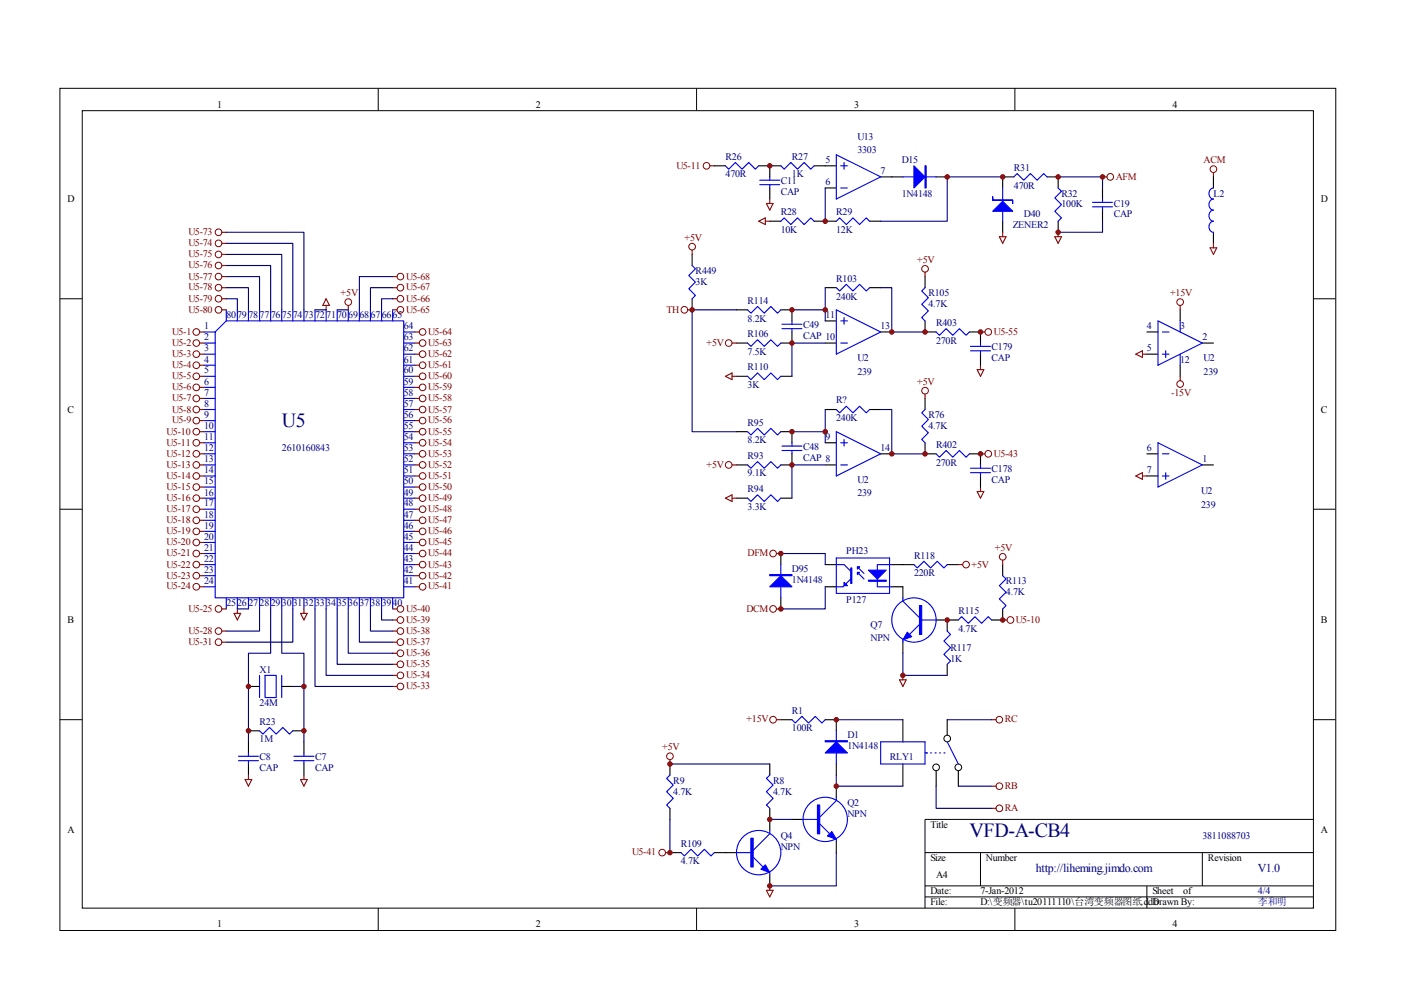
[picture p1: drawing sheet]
<svg xmlns="http://www.w3.org/2000/svg" width="297mm" height="210mm" viewBox="0 0 297 210" stroke-linecap="round" stroke-linejoin="round" font-family="sans-serif">
<g fill="none" stroke="#000" stroke-width=".21">
<path d="M12.7 18.7h270.5v178.6h-270.5zM80.2 18.7v4.7M147.7 18.7v4.7M215.2 18.7v4.7M17.4 23.5h261.1v169h-261.1zM12.7 63.3h4.7M278.4 63.3h4.7M12.7 108h4.7M278.4 108h4.7M12.7 152.6h4.7M278.4 152.6h4.7M278.4 173.7h-82.3v18.8"/>
<path d="M80.2 192.5v4.7M147.7 192.5v4.7M196.1 180.8h82.3M196.1 187.8h82.3M196.1 190.2h82.3M207.9 180.8v7M215.2 192.5v4.7M243.2 187.8v4.7M254.9 180.8v7"/>
<circle cx="200.8" cy="156.6" r=".71"/>
<circle cx="198.5" cy="162.7" r=".71"/>
<circle cx="203.2" cy="162.7" r=".71"/>
</g>
<g fill="none" stroke="#00f" stroke-width=".23">
<path d="M153.8 35.2l.7 .7 1.4-1.4 1.4 1.4 1.4-1.4 1.4 1.4 .8-.7M161.1 38.2h4.2M161.1 39.2h4.2M163.2 37.5v.7M163.2 39.2v.7M165.6 35.2l.7 .7 1.4-1.4 1.4 1.4 1.4-1.4 1.4 1.4 .7-.7M177.3 32.8l9.4 4.7-9.4 4.7zM178.3 39.9h1.4M178.3 35.2h1.4M179 34.5v1.4M191.4 37.5h7.1M212.6 39.9v7"/>
<path d="M214.9 37.5l.7-.7 1.5 1.4 1.4-1.4 1.4 1.4 1.4-1.4 .7 .7M224.3 39.9l.8 .7-1.5 1.4 1.5 1.4-1.5 1.4 1.5 1.4-.8 .7M257.3 39.9a1.2 1.2 0 0 0-1 1.1 1.2 1.2 0 0 0 1 1.2 1.2 1.2 0 0 0-1 1.2 1.2 1.2 0 0 0 1 1.2 1.2 1.2 0 0 0-1 1.1 1.2 1.2 0 0 0 1 1.2 1.2 1.2 0 0 0-1 1.2 1.2 1.2 0 0 0 1 1.2M146.7 56.3l.7 .7-1.4 1.4 1.4 1.4-1.4 1.4 1.4 1.4-.7 .7M165.6 46.9l.7-.7 1.4 1.4 1.4-1.4 1.4 1.4 1.4-1.4 .7 .7M177.3 46.9l.7-.7 1.4 1.4 1.4-1.4 1.5 1.4 1.4-1.4 .7 .7M231.6 42.9h4.3M231.6 43.9h4.3M233.8 42.2v.7M233.8 43.9v.7M43.3 70.4h2.3M43.3 72.7h2.3"/>
<path d="M43.3 75.1h2.3M43.3 77.4h2.3M43.3 79.8h2.3M48 68h37.6v58.8h-40v-56.4zM48 65.7v2.3M50.3 65.7v2.3M52.7 65.7v2.3M55 65.7v2.3M57.4 65.7v2.3M59.7 65.7v2.3M62.1 65.7v2.3M64.4 65.7v2.3"/>
<path d="M66.8 65.7v2.3M69.1 65.7v2.3M71.5 65.7v2.3M73.8 65.7v2.3M76.2 65.7v2.3M78.5 65.7v2.3M80.9 65.7v2.3M83.2 65.7v2.3M85.6 70.4h2.4M85.6 72.7h2.4M85.6 75.1h2.4M85.6 77.4h2.4"/>
<path d="M85.6 79.8h2.4M158.5 65.7l.7 .7 1.4-1.4 1.4 1.4 1.4-1.4 1.5 1.4 .7-.7M158.5 72.7l.7 .7 1.4-1.4 1.4 1.4 1.4-1.4 1.5 1.4 .7-.7M158.5 79.8l.7 .7 1.4-1.4 1.4 1.4 1.4-1.4 1.5 1.4 .7-.7M165.8 68.7h4.2M165.8 69.7h4.2M167.9 68v.7M167.9 69.7v.7M177.3 61l.7 .7 1.4-1.4 1.4 1.4 1.5-1.4 1.4 1.4 .7-.7M177.3 65.7l9.4 4.7-9.4 4.7zM178.3 72.7h1.4M178.3 68h1.4"/>
<path d="M179 67.3v1.4M196.1 61l-.7 .7 1.4 1.4-1.4 1.4 1.4 1.4-1.4 1.4 .7 .7M198.5 70.4l.7 .7 1.4-1.4 1.4 1.4 1.4-1.4 1.4 1.4 .7-.7M205.8 73.4h4.2M205.8 74.4h4.2M207.9 72.7v.7M207.9 74.4v.7M245.5 68l9.4 4.7-9.4 4.7zM246.5 70.4h1.4M246.5 75.1h1.4M247.2 74.4v1.4M250.2 68v2.4"/>
<path d="M250.2 75.1v2.3M43.3 82.1h2.3M43.3 84.5h2.3M43.3 86.8h2.3M43.3 89.2h2.3M43.3 91.5h2.3M43.3 93.9h2.3M43.3 96.2h2.3M43.3 98.6h2.3M85.6 82.1h2.4M85.6 84.5h2.4M85.6 86.8h2.4"/>
<path d="M85.6 89.2h2.4M85.6 91.5h2.4M85.6 93.9h2.4M85.6 96.2h2.4M85.6 98.6h2.4M158.5 91.5l.7 .7 1.4-1.4 1.4 1.4 1.4-1.4 1.5 1.4 .7-.7M158.5 98.6l.7 .7 1.4-1.4 1.4 1.4 1.4-1.4 1.5 1.4 .7-.7M165.8 94.6h4.2M165.8 95.5h4.2M167.9 93.9v.7M167.9 95.5v.7M177.3 86.8l.7 .7 1.4-1.4 1.4 1.4 1.5-1.4 1.4 1.4 .7-.7"/>
<path d="M177.3 91.5l9.4 4.7-9.4 4.7zM178.3 93.9h1.4M178.3 98.6h1.4M179 93.2v1.4M196.1 86.8l-.7 .7 1.4 1.4-1.4 1.5 1.4 1.4-1.4 1.4 .7 .7M198.5 96.2l.7 .7 1.4-1.4 1.4 1.4 1.4-1.4 1.4 1.4 .7-.7M205.8 99.3h4.2M207.9 98.6v.7M245.5 93.9l9.4 4.7-9.4 4.7zM246.5 96.2h1.4M43.3 100.9h2.3M43.3 103.3h2.3"/>
<path d="M43.3 105.6h2.3M43.3 108h2.3M43.3 110.3h2.3M43.3 112.7h2.3M43.3 115h2.3M43.3 117.4h2.3M43.3 119.7h2.3M85.6 100.9h2.4M85.6 103.3h2.4M85.6 105.6h2.4M85.6 108h2.4M85.6 110.3h2.4"/>
<path d="M85.6 112.7h2.4M85.6 115h2.4M85.6 117.4h2.4M85.6 119.7h2.4M158.5 105.6l.7 .7 1.4-1.4 1.4 1.4 1.4-1.4 1.5 1.4 .7-.7M165.6 119.7v7.1M177.3 119.7h1.7l1.4 1.4M177.3 118.3h11.3v7.5h-11.3zM189.1 119.7h-3.1v4.7h3.1M193.8 119.7l.7 .7 1.4-1.4 1.4 1.4 1.4-1.4 1.4 1.4 .7-.7M205.8 100.2h4.2M207.9 100.2v.7"/>
<path d="M246.5 100.9h1.4M247.2 100.2v1.4M43.3 122.1h2.3M43.3 124.4h2.3M48 126.8v2.3M50.3 126.8v2.3M52.7 126.8v2.3M55 126.8v2.3M57.4 126.8v2.3M59.7 126.8v2.3M62.1 126.8v2.3M64.4 126.8v2.3"/>
<path d="M66.8 126.8v2.3M69.1 126.8v2.3M71.5 126.8v2.3M73.8 126.8v2.3M76.2 126.8v2.3M78.5 126.8v2.3M80.9 126.8v2.3M83.2 126.8v2.3M85.6 122.1h2.4M85.6 124.4h2.4M180.4 122.8l-1.7 1.6h-1.4M181.8 121.4l1.4 1.4"/>
<path d="M181.8 120.2l1.4 1.4M191.4 126.8v.7l3.6 3.5M191.4 135.7v.5M195 132.4l-2.2 2.1M195 131.5h3.5M200.8 133.8l.7 .7-1.4 1.4 1.4 1.4-1.4 1.4 1.4 1.4-.7 .8M203.2 131.5l.7-.7 1.4 1.4 1.4-1.4 1.4 1.4 1.4-1.4 .7 .7M212.6 122.1l.7 .7-1.4 1.4 1.4 1.4-1.4 1.4 1.4 1.4-.7 .7M52.7 159.6v.7M55 154.9l.7 .7 1.4-1.4 1.5 1.4 1.4-1.4 1.4 1.4 .7-.7M55 143.2v4.7M56.2 143.2h2.4v4.7h-2.4z"/>
<path d="M59.7 143.2v4.7M64.4 159.6v.7M167.9 152.6l.7 .7 1.4-1.4 1.4 1.4 1.4-1.4 1.5 1.4 .7-.7M177.3 154.9v7.1M186.7 157.3h9.4v4.7h-9.4zM196.1 159.6h.5M197.3 159.6h.2M198.2 159.6h.3M199.2 159.6h.2M200.1 159.6h.3M200.8 157.3l2.4 4.7M50.6 160.3h4.2"/>
<path d="M50.6 161.3h4.2M52.7 161.3v.7M62.3 160.3h4.3M62.3 161.3h4.3M64.4 161.3v.7M142 164.3l-.7 .7 1.4 1.5-1.4 1.4 1.4 1.4-1.4 1.4 .7 .7M163.2 164.3l-.7 .7 1.4 1.5-1.4 1.4 1.4 1.4-1.4 1.4 .7 .7M163.2 176.1v.7l-3.5 3.5M170.3 173.7h3.5M173.8 174.7l2.1 2.1M177.3 169v.7l-3.5 3.6M177.3 178v.4"/>
<path d="M144.4 180.8l.7 .7 1.4-1.4 1.4 1.4 1.4-1.4 1.4 1.4 .7-.7M156.2 180.8h3.5M159.7 181.7l2.1 2.1M163.2 185v.5"/>
<circle cx="193.8" cy="131.5" r="4.7"/>
<circle cx="175" cy="173.7" r="4.7"/>
<circle cx="160.9" cy="180.8" r="4.7"/>
</g>
<g fill="none" stroke="#000" stroke-width=".23">
<path d="M151.4 35.2h2.4M160.9 35.2h4.7M163.2 35.2v2.3M163.2 39.9v2.3M172.6 35.2h4.7M175 39.9h2.3M186.7 37.5h4.7M198.5 37.5h2.3M214.9 37.5h-2.3v2.4M222 37.5h2.3v2.4M233.8 39.9v2.3M257.3 37.5v2.4"/>
<path d="M146.7 53.9v2.4M163.2 46.9h2.4M172.6 46.9h4.7M184.4 46.9h2.3M196.1 58.6v2.4M212.6 46.9v2.4M224.3 46.9v2.4M233.8 44.6v2.3M257.3 49.3v2.3M146.7 63.3v2.4M156.2 72.7h2.3M156.2 65.7h2.3"/>
<path d="M156.2 79.8h2.3M165.6 65.7h2.3v2.3M165.6 79.8h2.3M167.9 70.4v2.3h-2.3M175 72.7h2.3M175 68h2.3M175 61h2.3M184.4 61h2.3M186.7 70.4h2.4M196.1 68v2.4h2.4M205.5 70.4h2.4v2.3M207.9 75.1v2.3"/>
<path d="M243.2 70.4h2.3M243.2 75.1h2.3M250.2 65.7v2.3M250.2 77.4v2.4M254.9 72.7h2.4M156.2 98.6h2.3M156.2 91.5h2.3M165.6 91.5h2.3v2.4M167.9 96.2v2.4h-2.3M175 98.6h2.3M175 93.9h2.3M175 86.8h2.3"/>
<path d="M184.4 86.8h2.3M186.7 96.2h2.4M196.1 84.5v2.3M196.1 93.9v2.3h2.4M205.5 96.2h2.4v2.4M243.2 96.2h2.3M254.9 98.6h2.4M156.2 105.6h2.3M165.6 105.6h2.3M165.6 117.4v2.3M175 119.7h2.3M189.1 119.7h4.7"/>
<path d="M200.8 119.7h2.4M207.9 100.9v2.4M212.6 119.7v2.4M243.2 100.9h2.3M165.6 126.8v2.3M175 124.4h2.3M189.1 124.4h2.3v2.4M191.4 136.2v2.3M198.5 131.5h4.7M200.8 131.5v2.3M212.6 129.1v2.4h-2.4M52.7 145.5h2.3"/>
<path d="M52.7 154.9h2.3M52.7 157.3v2.3M59.7 145.5h2.4M62.1 154.9h2.3M64.4 157.3v2.3M165.6 152.6h2.3M175 152.6h2.3v2.3M191.4 152.6v4.7M200.8 140.9v2.3M200.8 152.6v3.3M52.7 162v2.3M64.4 162v2.3"/>
<path d="M142 162v2.3M142 171.4v2.3M163.2 162v2.3M163.2 171.4v4.7M167.9 173.7h2.4M177.3 162v2.3M177.3 166.7v2.3M177.3 178.4v2.4M191.4 162v4.7M198.5 163.4v3.3M203.2 163.4v3.3M142 180.8h2.4"/>
<path d="M151.4 180.8h4.8M163.2 185.5v2.3"/>
</g>
<g fill="none" stroke="#800000" stroke-width=".23">
<path d="M150.5 35.2h.9M233.8 37.5h.9M257.3 36.6v.9M47 58.6h1M47 49.3h1M47 51.6h1M47 53.9h1M47 56.3h1M83.2 58.6h1M146.7 53v.9M160.9 46.9l1.4-.7v1.4zM162.3 46.9h.9"/>
<path d="M162.5 43.1h1.4l-.7 1.5zM163.2 42.2v.9M196.1 57.7v.9M211.9 50.2h1.4l-.7 1.4zM212.6 49.3v.9M223.6 50.2h1.5l-.8 1.4zM224.3 49.3v.9M256.6 52.5h1.4l-.7 1.4zM257.3 51.6v.9M42.3 79.8h1M42.3 72.7h1M42.3 70.4h1"/>
<path d="M42.3 75.1h1M42.3 77.4h1M47 65.7h1M47 63.3h1M47 61h1M69.1 63.3l.7 1.5h-1.4zM69.1 64.8v.9M73.8 64.8v.9M83.2 65.7h1M83.2 63.3h1M83.2 61h1M88 79.8h.9"/>
<path d="M88 72.7h.9M88 70.4h.9M88 75.1h.9M88 77.4h.9M145.8 65.7h.9M153.8 79.8l1.4-.7v1.4zM155.2 79.8h1M155.2 72.7h1M207.2 78.4h1.4l-.7 1.4zM207.9 77.4v1M207.9 70.4h.9M240.8 75.1l1.4-.7v1.4z"/>
<path d="M242.2 75.1h1M250.2 64.8v.9M250.2 79.8v.9M42.3 96.2h1M42.3 98.6h1M42.3 82.1h1M42.3 84.5h1M42.3 86.8h1M42.3 89.2h1M42.3 91.5h1M42.3 93.9h1M88 96.2h.9"/>
<path d="M88 98.6h.9M88 82.1h.9M88 84.5h.9M88 86.8h.9M88 89.2h.9M88 91.5h.9M88 93.9h.9M155.2 98.6h1M196.1 83.5v1M207.9 96.2h.9M42.3 105.6h1M42.3 100.9h1"/>
<path d="M42.3 119.7h1M42.3 117.4h1M42.3 103.3h1M42.3 108h1M42.3 110.3h1M42.3 112.7h1M42.3 115h1M88 105.6h.9M88 100.9h.9M88 119.7h.9M88 117.4h.9M88 103.3h.9"/>
<path d="M88 108h.9M88 110.3h.9M88 112.7h.9M88 115h.9M153.8 105.6l1.4-.7v1.4zM155.2 105.6h1M164.6 117.4h1M203.2 119.7h.9M207.2 104.2h1.4l-.7 1.4zM207.9 103.3v.9M212.6 118.8v.9M240.8 100.9l1.4-.7v1.4z"/>
<path d="M242.2 100.9h1M42.3 122.1h1M42.3 124.4h1M47 129.1h1M47 133.8h1M47 136.2h1M49.6 130h1.4l-.7 1.5zM50.3 129.1v.9M63.7 130h1.4l-.7 1.5zM64.4 129.1v.9M83.2 131.5h1M83.2 129.1h1"/>
<path d="M83.2 133.8h1M83.2 136.2h1M83.2 138.5h1M88 122.1h.9M88 124.4h.9M164.6 129.1h1M212.6 131.5h.9M83.2 140.9h1M83.2 143.2h1M83.2 145.5h1M164.6 152.6h1M190.7 144.1h1.4l-.7 1.4z"/>
<path d="M191.4 143.2v.9M210.2 152.6h1M52 165.3h1.4l-.7 1.4zM52.7 164.3v1M63.7 165.3h1.4l-.7 1.4zM64.4 164.3v1M142 161.1v.9M210.2 166.7h1M210.2 171.4h1M141.1 180.8h.9M162.5 188.8h1.4l-.7 1.4zM163.2 187.8v1"/>
</g>
<g fill="none" stroke="#000080" stroke-width=".23">
<path d="M175 39.9v7M212.6 37.5h-11.8v9.4h-14.1M224.3 37.5h9.5v2.4M48 58.6h7v7.1M48 56.3h9.4v9.4M48 53.9h11.7v11.8M48 51.6h14.1v14.1M48 49.3h16.4v16.4M83.2 58.6h-7v7.1M233.8 46.9v2.4h-9.5M48 63.3h2.3v2.4M48 61h4.7v4.7"/>
<path d="M66.8 65.7h2.3M71.5 65.7h2.3M83.2 63.3h-2.3v2.4M83.2 61h-4.7v4.7M156.2 65.7h-9.5v25.8h9.5M167.9 65.7h7.1M175 72.7h-7.1v7.1M175 61v7M186.7 61h2.4v9.4h7M167.9 91.5h7.1M175 98.6h-7.1v7M175 86.8v7.1"/>
<path d="M186.7 86.8h2.4v9.4h7M165.6 117.4h9.4v2.3M50.3 129.1h2.4M55 129.1v4.7h-7M57.4 129.1v9.4h-4.7v18.8M59.7 129.1v9.4h4.7v18.8M62.1 129.1v7.1h-14.1M66.8 129.1v16.4h16.4M69.1 129.1v14.1h14.1M71.5 129.1v11.8h11.7M73.8 129.1v9.4h9.4M76.2 129.1v7.1h7"/>
<path d="M78.5 129.1v4.7h4.7M80.9 129.1v2.4h2.3M175 124.4v4.7h-9.4M191.4 138.5v4.7h9.4M62.1 145.5h2.3M177.3 152.6h14.1M200.8 152.6h9.4M142 173.7v7.1M142 162h21.2M163.2 173.7h4.7M177.3 164.3v2.4h14.1M198.5 166.7v4.7h11.7"/>
<path d="M203.2 166.7h7M177.3 180.8v7h-14.1"/>
</g>
<g fill="none" stroke="#800000" stroke-width=".21">
<circle cx="149.8" cy="35.2" r=".71"/>
<circle cx="235.4" cy="37.5" r=".7"/>
<circle cx="257.3" cy="35.9" r=".71"/>
<circle cx="46.3" cy="49.2" r=".71"/>
<circle cx="46.3" cy="51.6" r=".71"/>
<circle cx="46.3" cy="53.9" r=".7"/>
<circle cx="46.3" cy="56.3" r=".7"/>
<circle cx="46.3" cy="58.6" r=".7"/>
<circle cx="84.9" cy="58.6" r=".7"/>
<circle cx="146.7" cy="52.3" r=".71"/>
<circle cx="196.1" cy="57" r=".71"/>
<circle cx="41.6" cy="79.8" r=".71"/>
<circle cx="41.6" cy="72.7" r=".7"/>
<circle cx="41.6" cy="75.1" r=".7"/>
<circle cx="41.6" cy="70.4" r=".7"/>
<circle cx="41.6" cy="77.4" r=".7"/>
<circle cx="46.3" cy="65.7" r=".71"/>
<circle cx="46.3" cy="63.3" r=".7"/>
<circle cx="46.3" cy="61" r=".7"/>
<circle cx="73.8" cy="64" r=".71"/>
<circle cx="84.9" cy="65.7" r=".71"/>
<circle cx="84.9" cy="63.3" r=".7"/>
<circle cx="84.9" cy="61" r=".7"/>
<circle cx="89.6" cy="79.8" r=".71"/>
<circle cx="89.6" cy="72.7" r=".7"/>
<circle cx="89.6" cy="77.4" r=".7"/>
<circle cx="89.6" cy="70.4" r=".7"/>
<circle cx="89.6" cy="75.1" r=".7"/>
<circle cx="145.1" cy="65.7" r=".71"/>
<circle cx="154.5" cy="72.7" r=".71"/>
<circle cx="209.5" cy="70.4" r=".71"/>
<circle cx="250.2" cy="64" r=".71"/>
<circle cx="41.6" cy="82.1" r=".71"/>
<circle cx="41.6" cy="96.2" r=".71"/>
<circle cx="41.6" cy="98.6" r=".71"/>
<circle cx="41.6" cy="91.5" r=".7"/>
<circle cx="41.6" cy="93.9" r=".7"/>
<circle cx="41.6" cy="89.2" r=".7"/>
<circle cx="41.6" cy="84.5" r=".7"/>
<circle cx="41.6" cy="86.8" r=".7"/>
<circle cx="89.6" cy="82.1" r=".71"/>
<circle cx="89.6" cy="96.2" r=".71"/>
<circle cx="89.6" cy="98.6" r=".71"/>
<circle cx="89.6" cy="91.5" r=".7"/>
<circle cx="89.6" cy="93.9" r=".7"/>
<circle cx="89.6" cy="86.8" r=".7"/>
<circle cx="89.6" cy="84.5" r=".7"/>
<circle cx="89.6" cy="89.2" r=".7"/>
<circle cx="154.5" cy="98.6" r=".71"/>
<circle cx="196.1" cy="82.8" r=".71"/>
<circle cx="209.5" cy="96.2" r=".71"/>
<circle cx="250.2" cy="81.4" r=".71"/>
<circle cx="41.6" cy="110.3" r=".71"/>
<circle cx="41.6" cy="112.7" r=".71"/>
<circle cx="41.6" cy="100.9" r=".7"/>
<circle cx="41.6" cy="105.6" r=".7"/>
<circle cx="41.6" cy="115" r=".7"/>
<circle cx="41.6" cy="103.3" r=".7"/>
<circle cx="41.6" cy="119.7" r=".7"/>
<circle cx="41.6" cy="117.4" r=".7"/>
<circle cx="41.6" cy="108" r=".7"/>
<circle cx="89.6" cy="110.3" r=".71"/>
<circle cx="89.6" cy="112.7" r=".71"/>
<circle cx="89.6" cy="100.9" r=".7"/>
<circle cx="89.6" cy="115" r=".7"/>
<circle cx="89.6" cy="105.6" r=".7"/>
<circle cx="89.6" cy="103.3" r=".7"/>
<circle cx="89.6" cy="119.7" r=".7"/>
<circle cx="89.6" cy="108" r=".7"/>
<circle cx="89.6" cy="117.4" r=".7"/>
<circle cx="163.9" cy="117.4" r=".7"/>
<circle cx="204.8" cy="119.7" r=".71"/>
<circle cx="212.6" cy="118.1" r=".71"/>
<circle cx="41.6" cy="124.4" r=".7"/>
<circle cx="41.6" cy="122.1" r=".7"/>
<circle cx="46.3" cy="129.1" r=".71"/>
<circle cx="46.3" cy="133.8" r=".7"/>
<circle cx="46.3" cy="136.2" r=".7"/>
<circle cx="84.9" cy="129.1" r=".71"/>
<circle cx="84.9" cy="133.8" r=".7"/>
<circle cx="84.9" cy="138.5" r=".7"/>
<circle cx="84.9" cy="136.2" r=".7"/>
<circle cx="84.9" cy="131.5" r=".7"/>
<circle cx="89.6" cy="124.4" r=".7"/>
<circle cx="89.6" cy="122.1" r=".7"/>
<circle cx="163.9" cy="129.1" r=".71"/>
<circle cx="214.2" cy="131.5" r=".71"/>
<circle cx="84.9" cy="143.2" r=".71"/>
<circle cx="84.9" cy="145.5" r=".71"/>
<circle cx="84.9" cy="140.8" r=".71"/>
<circle cx="163.9" cy="152.6" r=".7"/>
<circle cx="211.9" cy="152.6" r=".7"/>
<circle cx="142" cy="160.3" r=".71"/>
<circle cx="211.9" cy="171.4" r=".7"/>
<circle cx="211.9" cy="166.7" r=".7"/>
<circle cx="140.4" cy="180.8" r=".7"/>
</g>
<g fill="#00f" stroke="#00f" stroke-width=".23">
<path d="M193.8 35.2l2.3 2.3-2.3 2.4z"/>
<path d="M210.5 44.8l2.1-2.1 2.1 2.1z"/>
<path d="M184.1 120.9h3.8l-1.9 1.9z"/>
<path d="M181.8 120.2h.5l-.5 .5z"/>
<path d="M181.8 121.4h.5l-.5 .4z"/>
<path d="M179 123.5l.7 .7h-.7z"/>
<path d="M192.4 134l.9 1-1.9 .7z"/>
<path d="M163.2 124.4l2.4-2.3 2.3 2.3z"/>
<path d="M175.4 177.3l1-1 .9 1.7z"/>
<path d="M162.3 183.4l.9 1.6-1.9-.7z"/>
<path d="M175 159.6l2.3-2.3 2.4 2.3z"/>
<path d="M196.1 35.2h.3v4.7h-.3z" fill-rule="evenodd"/>
<path d="M210.5 41.7v.7h4.2v.7v-.7h-4.2z" fill-rule="evenodd"/>
<path d="M184.1 123h3.8v.2h-3.8z" fill-rule="evenodd"/>
<path d="M180.4 120.4h.2v3.3h-.2z" fill-rule="evenodd"/>
<path d="M195 128.4h.4v6.1h-.4z" fill-rule="evenodd"/>
<path d="M163.2 121.8h4.7v.3h-4.7z" fill-rule="evenodd"/>
<path d="M173.3 170.7h.5v6.1h-.5z" fill-rule="evenodd"/>
<path d="M159.2 177.7h.5v6.1h-.5z" fill-rule="evenodd"/>
<path d="M175 157.1h4.7v.2h-4.7z" fill-rule="evenodd"/>
</g>
<g fill="#800000" stroke="#800000" stroke-width=".21">
<circle cx="212.6" cy="37.5" r=".47"/>
<circle cx="200.8" cy="37.5" r=".47"/>
<circle cx="175" cy="46.9" r=".47"/>
<circle cx="224.3" cy="49.3" r=".47"/>
<circle cx="233.8" cy="37.5" r=".47"/>
<circle cx="224.3" cy="37.5" r=".47"/>
<circle cx="163.2" cy="35.2" r=".47"/>
<circle cx="167.9" cy="72.7" r=".47"/>
<circle cx="167.9" cy="65.7" r=".47"/>
<circle cx="175" cy="65.7" r=".47"/>
<circle cx="207.9" cy="70.4" r=".47"/>
<circle cx="189.1" cy="70.4" r=".47"/>
<circle cx="196.1" cy="70.4" r=".47"/>
<circle cx="189.1" cy="96.2" r=".47"/>
<circle cx="167.9" cy="91.5" r=".47"/>
<circle cx="167.9" cy="98.6" r=".47"/>
<circle cx="196.1" cy="96.2" r=".47"/>
<circle cx="175" cy="91.5" r=".47"/>
<circle cx="146.7" cy="65.7" r=".47"/>
<circle cx="207.9" cy="96.2" r=".47"/>
<circle cx="200.8" cy="131.5" r=".47"/>
<circle cx="191.4" cy="143.2" r=".47"/>
<circle cx="165.6" cy="129.1" r=".47"/>
<circle cx="165.6" cy="117.4" r=".47"/>
<circle cx="212.6" cy="131.5" r=".47"/>
<circle cx="177.3" cy="152.6" r=".47"/>
<circle cx="177.3" cy="166.7" r=".47"/>
<circle cx="163.2" cy="173.7" r=".47"/>
<circle cx="142" cy="180.8" r=".47"/>
<circle cx="142" cy="162" r=".47"/>
<circle cx="163.2" cy="187.8" r=".47"/>
<circle cx="52.7" cy="145.5" r=".47"/>
<circle cx="64.4" cy="154.9" r=".47"/>
<circle cx="52.7" cy="154.9" r=".47"/>
<circle cx="64.4" cy="145.5" r=".47"/>
</g>
<g font-size="4.2" fill="#000080">
<text x="59.8" y="90.4">U5</text>
<text x="205.6" y="177.4">VFD-A-CB4</text>
</g>
<g font-size="2.5" fill="#000080">
<text x="219.6" y="184.8">http://liheming.jimdo.com</text>
<text x="266.7" y="184.8">V1.0</text>
</g>
<g font-size="2.1">
<text x="46.1" y="22.9">1</text>
<text x="113.6" y="22.9">2</text>
<text x="181.1" y="22.9">3</text>
<text x="248.6" y="22.9">4</text>
<text x="14.3" y="42.8">D</text>
<text x="280.1" y="42.8">D</text>
<text x="14.3" y="87.5">C</text>
<text x="280.1" y="87.5">C</text>
<text x="14.3" y="132.1">B</text>
<text x="280.1" y="132.1">B</text>
<text x="14.3" y="176.7">A</text>
<text x="197.3" y="175.5">Title</text>
<text x="280.1" y="176.7">A</text>
<text x="197.3" y="182.6">Size</text>
<text x="209" y="182.6">Number</text>
<text x="256.1" y="182.6">Revision</text>
<text x="197.3" y="189.6">Date:</text>
<text x="197.3" y="192">File:</text>
<text x="198.5" y="186.1">A4</text>
<text x="207.9" y="189.6">7-Jan-2012</text>
<text x="207.9" y="192">D:\变频器\tu20111110\台湾变频器图纸.ddb</text>
<text x="244.3" y="189.6">Sheet</text>
<text x="244.3" y="192">Drawn By:</text>
<text x="250.9" y="189.6">of</text>
<text x="46.1" y="196.6">1</text>
<text x="113.6" y="196.6">2</text>
<text x="181.1" y="196.6">3</text>
<text x="248.6" y="196.6">4</text>
</g>
<g font-size="2.1" fill="#000080">
<text x="181.8" y="29.6">U13</text>
<text x="153.8" y="33.9">R26</text>
<text x="167.9" y="33.9">R27</text>
<text x="175" y="34.6">5</text>
<text x="181.8" y="32.4">3303</text>
<text x="191.2" y="34.6">D15</text>
<text x="153.8" y="37.6">470R</text>
<text x="165.5" y="39">C11</text>
<text x="165.5" y="41.4">CAP</text>
<text x="167.9" y="37.6">1K</text>
<text x="175" y="39.3">6</text>
<text x="186.7" y="36.9">7</text>
<text x="191.2" y="41.7">1N4148</text>
<text x="215" y="36.3">R31</text>
<text x="215" y="40">470R</text>
<text x="225" y="41.7">R32</text>
<text x="257.3" y="41.7">L2</text>
<text x="165.5" y="45.6">R28</text>
<text x="177.3" y="45.6">R29</text>
<text x="217.1" y="46.1">D40</text>
<text x="225" y="44">100K</text>
<text x="236.1" y="43.8">C19</text>
<text x="236.1" y="46.1">CAP</text>
<text x="165.5" y="49.4">10K</text>
<text x="177.3" y="49.4">12K</text>
<text x="214.7" y="48.4">ZENER2</text>
<text x="147.5" y="58.1">R449</text>
<text x="177.3" y="59.7">R103</text>
<text x="147.5" y="60.5">3K</text>
<text x="158.5" y="64.4">R114</text>
<text x="177.3" y="63.5">240K</text>
<text x="196.8" y="62.8">R105</text>
<text x="196.8" y="65.1">4.7K</text>
<text x="43.3" y="69.8">1</text>
<text x="48" y="67.5">807978</text>
<text x="55" y="67.5">77</text>
<text x="57.4" y="67.5">76</text>
<text x="59.8" y="67.5">757473</text>
<text x="66.8" y="67.5">72</text>
<text x="69.2" y="67.5">717069</text>
<text x="76.2" y="67.5">68</text>
<text x="78.6" y="67.5">67</text>
<text x="80.9" y="67.5">6665</text>
<text x="85.6" y="69.8">64</text>
<text x="158.5" y="68.2">8.2K</text>
<text x="158.5" y="71.5">R106</text>
<text x="170.3" y="69.6">C49</text>
<text x="170.3" y="71.9">CAP 10</text>
<text x="175" y="67.5">11</text>
<text x="186.7" y="69.8">13</text>
<text x="198.5" y="69.1">R403</text>
<text x="243.2" y="69.8">4</text>
<text x="250.2" y="69.8">3</text>
<text x="43.3" y="72.2">2</text>
<text x="43.3" y="74.5">3</text>
<text x="43.3" y="76.9">4</text>
<text x="85.6" y="76.9">61</text>
<text x="85.6" y="74.5">62</text>
<text x="85.6" y="72.2">63</text>
<text x="158.5" y="75.2">7.5K</text>
<text x="181.8" y="76.6">U2</text>
<text x="198.5" y="72.9">270R</text>
<text x="210.2" y="74.3">C179</text>
<text x="210.2" y="76.6">CAP</text>
<text x="243.2" y="74.5">5</text>
<text x="250.2" y="76.9">12</text>
<text x="254.9" y="72.2">2</text>
<text x="255.2" y="76.6">U2</text>
<text x="43.3" y="79.2">5</text>
<text x="43.3" y="81.5">6</text>
<text x="43.3" y="83.9">7</text>
<text x="85.6" y="83.9">58</text>
<text x="85.6" y="81.5">59</text>
<text x="85.6" y="79.2">60</text>
<text x="158.5" y="78.5">R110</text>
<text x="158.5" y="82.3">3K</text>
<text x="181.8" y="79.4">239</text>
<text x="255.2" y="79.4">239</text>
<text x="43.3" y="86.3">8</text>
<text x="43.3" y="88.6">9</text>
<text x="85.6" y="88.6">56</text>
<text x="85.6" y="86.3">57</text>
<text x="177.3" y="85.5">R?</text>
<text x="177.3" y="89.3">240K</text>
<text x="196.8" y="88.6">R76</text>
<text x="43.3" y="90.9">10</text>
<text x="43.3" y="93.3">11</text>
<text x="43.3" y="95.7">12</text>
<text x="59.8" y="95.7">2610160843</text>
<text x="85.6" y="95.7">53</text>
<text x="85.6" y="93.3">54</text>
<text x="85.6" y="90.9">55</text>
<text x="158.5" y="90.3">R95</text>
<text x="158.5" y="94">8.2K</text>
<text x="170.3" y="95.4">C48</text>
<text x="175" y="93.3">9</text>
<text x="186.7" y="95.7">14</text>
<text x="196.8" y="90.9">4.7K</text>
<text x="198.5" y="94.9">R402</text>
<text x="243.2" y="95.7">6</text>
<text x="43.3" y="98">13</text>
<text x="43.3" y="100.3">14</text>
<text x="85.6" y="100.3">51</text>
<text x="85.6" y="98">52</text>
<text x="158.5" y="97.3">R93</text>
<text x="158.5" y="101">9.1K</text>
<text x="170.3" y="97.8">CAP 8</text>
<text x="198.5" y="98.7">270R</text>
<text x="210.2" y="100.1">C178</text>
<text x="243.2" y="100.3">7</text>
<text x="254.9" y="98">1</text>
<text x="43.3" y="102.7">15</text>
<text x="43.3" y="105.1">16</text>
<text x="43.3" y="107.4">17</text>
<text x="85.6" y="107.4">48</text>
<text x="85.6" y="105.1">49</text>
<text x="85.6" y="102.7">50</text>
<text x="158.5" y="104.3">R94</text>
<text x="181.8" y="102.5">U2</text>
<text x="181.8" y="105.3">239</text>
<text x="210.2" y="102.5">CAP</text>
<text x="254.7" y="104.8">U2</text>
<text x="254.7" y="107.6">239</text>
<text x="43.3" y="109.7">18</text>
<text x="43.3" y="112.1">19</text>
<text x="85.6" y="112.1">46</text>
<text x="85.6" y="109.7">47</text>
<text x="158.5" y="108.1">3.3K</text>
<text x="43.3" y="114.5">20</text>
<text x="43.3" y="116.8">21</text>
<text x="43.3" y="119.1">22</text>
<text x="85.6" y="119.1">43</text>
<text x="85.6" y="116.8">44</text>
<text x="85.6" y="114.5">45</text>
<text x="179.4" y="117.5">PH23</text>
<text x="193.8" y="118.5">R118</text>
<text x="43.3" y="123.9">24</text>
<text x="43.3" y="121.5">23</text>
<text x="85.6" y="123.9">41</text>
<text x="85.6" y="121.5">42</text>
<text x="167.9" y="121.3">D95</text>
<text x="167.9" y="123.6">1N4148</text>
<text x="193.8" y="122.2">220R</text>
<text x="213.3" y="123.9">R113</text>
<text x="48" y="128.5">252627</text>
<text x="55" y="128.5">28</text>
<text x="57.4" y="128.5">29</text>
<text x="59.8" y="128.5">303132</text>
<text x="66.8" y="128.5">33</text>
<text x="69.2" y="128.5">343536</text>
<text x="76.2" y="128.5">37</text>
<text x="78.6" y="128.5">38</text>
<text x="80.9" y="128.5">3940</text>
<text x="179.4" y="127.9">P127</text>
<text x="203.2" y="130.1">R115</text>
<text x="213.3" y="126.2">4.7K</text>
<text x="184.6" y="133.2">Q7</text>
<text x="184.6" y="135.8">NPN</text>
<text x="201.5" y="137.9">R117</text>
<text x="203.2" y="134">4.7K</text>
<text x="55" y="142.6">X1</text>
<text x="201.5" y="140.3">1K</text>
<text x="55" y="149.7">24M</text>
<text x="55" y="153.7">R23</text>
<text x="167.9" y="151.3">R1</text>
<text x="167.9" y="155">100R</text>
<text x="55" y="157.4">1M</text>
<text x="55" y="161.2">C8</text>
<text x="66.8" y="161.2">C7</text>
<text x="179.7" y="156.5">D1</text>
<text x="179.7" y="158.8">1N4148</text>
<text x="188.6" y="161.2">RLY1</text>
<text x="55" y="163.5">CAP</text>
<text x="66.8" y="163.5">CAP</text>
<text x="142.7" y="166.1">R9</text>
<text x="163.9" y="166.1">R8</text>
<text x="142.7" y="168.5">4.7K</text>
<text x="163.9" y="168.5">4.7K</text>
<text x="179.7" y="170.8">Q2</text>
<text x="179.7" y="173.2">NPN</text>
<text x="144.4" y="179.5">R109</text>
<text x="165.5" y="177.9">Q4</text>
<text x="254.9" y="177.9">3811088703</text>
<text x="144.4" y="183.2">4.7K</text>
<text x="165.5" y="180.2">NPN</text>
<text x="266.7" y="192">李和明</text>
<text x="266.7" y="189.6">4/4</text>
</g>
<g font-size="2.1" fill="#800000">
<text x="143.4" y="35.7">U5-11</text>
<text x="255.2" y="34.6">ACM</text>
<text x="236.6" y="38.1">AFM</text>
<text x="40" y="49.9">U5-73</text>
<text x="40" y="52.2">U5-74</text>
<text x="145.1" y="51.1">+5V</text>
<text x="40" y="54.5">U5-75</text>
<text x="40" y="56.9">U5-76</text>
<text x="40" y="59.3">U5-77</text>
<text x="86.1" y="59.3">U5-68</text>
<text x="194.5" y="55.7">+5V</text>
<text x="40" y="61.6">U5-78</text>
<text x="40" y="63.9">U5-79</text>
<text x="72.2" y="62.8">+5V</text>
<text x="86.1" y="63.9">U5-66</text>
<text x="86.1" y="61.6">U5-67</text>
<text x="248.1" y="62.8">+15V</text>
<text x="36.5" y="71">U5-1</text>
<text x="40" y="66.3">U5-80</text>
<text x="86.1" y="66.3">U5-65</text>
<text x="90.8" y="71">U5-64</text>
<text x="141.3" y="66.3">TH</text>
<text x="210.7" y="71">U5-55</text>
<text x="36.5" y="73.3">U5-2</text>
<text x="36.5" y="75.7">U5-3</text>
<text x="90.8" y="75.7">U5-62</text>
<text x="90.8" y="73.3">U5-63</text>
<text x="149.8" y="73.3">+5V</text>
<text x="36.5" y="78.1">U5-4</text>
<text x="36.5" y="80.4">U5-5</text>
<text x="36.5" y="82.7">U5-6</text>
<text x="90.8" y="82.7">U5-59</text>
<text x="90.8" y="80.4">U5-60</text>
<text x="90.8" y="78.1">U5-61</text>
<text x="194.5" y="81.5">+5V</text>
<text x="248.3" y="83.9">-15V</text>
<text x="36.5" y="85.1">U5-7</text>
<text x="36.5" y="87.5">U5-8</text>
<text x="36.5" y="89.8">U5-9</text>
<text x="90.8" y="89.8">U5-56</text>
<text x="90.8" y="87.5">U5-57</text>
<text x="90.8" y="85.1">U5-58</text>
<text x="35.3" y="92.1">U5-10</text>
<text x="35.3" y="94.5">U5-11</text>
<text x="90.8" y="94.5">U5-54</text>
<text x="90.8" y="92.1">U5-55</text>
<text x="35.3" y="96.9">U5-12</text>
<text x="35.3" y="99.2">U5-13</text>
<text x="35.3" y="101.5">U5-14</text>
<text x="90.8" y="101.5">U5-51</text>
<text x="90.8" y="99.2">U5-52</text>
<text x="90.8" y="96.9">U5-53</text>
<text x="149.8" y="99.2">+5V</text>
<text x="210.7" y="96.9">U5-43</text>
<text x="35.3" y="103.9">U5-15</text>
<text x="35.3" y="106.2">U5-16</text>
<text x="90.8" y="106.2">U5-49</text>
<text x="90.8" y="103.9">U5-50</text>
<text x="35.3" y="108.6">U5-17</text>
<text x="35.3" y="110.9">U5-18</text>
<text x="35.3" y="113.3">U5-19</text>
<text x="90.8" y="113.3">U5-46</text>
<text x="90.8" y="110.9">U5-47</text>
<text x="90.8" y="108.6">U5-48</text>
<text x="35.3" y="115.6">U5-20</text>
<text x="35.3" y="118">U5-21</text>
<text x="90.8" y="118">U5-44</text>
<text x="90.8" y="115.6">U5-45</text>
<text x="158.5" y="118">DFM</text>
<text x="210.9" y="116.8">+5V</text>
<text x="35.3" y="120.3">U5-22</text>
<text x="35.3" y="122.7">U5-23</text>
<text x="35.3" y="125">U5-24</text>
<text x="90.8" y="125">U5-41</text>
<text x="90.8" y="122.7">U5-42</text>
<text x="90.8" y="120.3">U5-43</text>
<text x="206" y="120.3">+5V</text>
<text x="40" y="129.7">U5-25</text>
<text x="86.1" y="129.7">U5-40</text>
<text x="158.2" y="129.7">DCM</text>
<text x="40" y="134.4">U5-28</text>
<text x="40" y="136.8">U5-31</text>
<text x="86.1" y="132.1">U5-39</text>
<text x="86.1" y="134.4">U5-38</text>
<text x="86.1" y="136.8">U5-37</text>
<text x="215.4" y="132.1">U5-10</text>
<text x="86.1" y="139.1">U5-36</text>
<text x="86.1" y="141.5">U5-35</text>
<text x="86.1" y="143.8">U5-34</text>
<text x="86.1" y="146.1">U5-33</text>
<text x="158.2" y="153.2">+15V</text>
<text x="213" y="153.2">RC</text>
<text x="140.4" y="159.1">+5V</text>
<text x="213" y="167.3">RB</text>
<text x="213" y="172">RA</text>
<text x="134" y="181.4">U5-41</text>
</g>
</svg>
